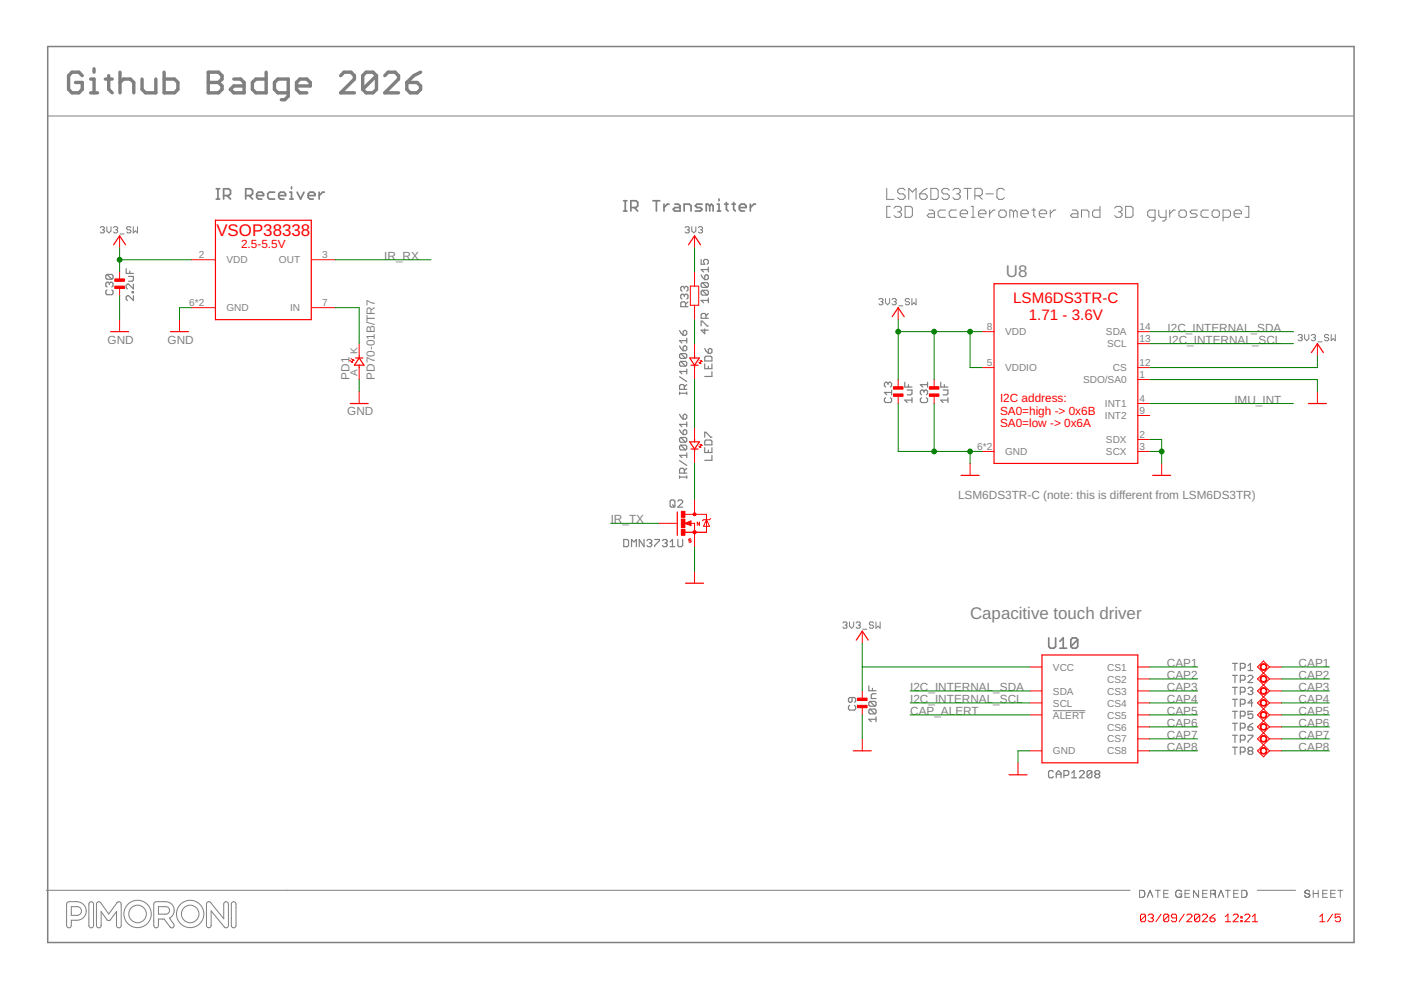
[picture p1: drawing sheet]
<svg xmlns="http://www.w3.org/2000/svg" width="297mm" height="210mm" viewBox="0 0 297 210" stroke-linecap="round" stroke-linejoin="round" font-family="sans-serif">
<g fill="none" stroke="#808080" stroke-width=".36">
<path d="M61.8 39.6v.4M45.8 42.2h.8M45.8 40h.8M46.2 40v2.2M47.4 41.5h1.1l.4-.4v-.7l-.4-.4h-1.1v2.2M48.1 41.5l.8 .7M52.1 41.5h1.1l.4-.4v-.7l-.4-.4h-1.1v2.2M52.8 41.5l.8 .7M54.4 41.5h1.5v-.4l-.4-.4h-.7l-.4 .4v.7l.4 .4h.7M58.2 40.7h-1.1l-.3 .4v.7l.3 .4h1.1M59.1 41.5h1.5v-.4l-.4-.4h-.7l-.4 .4v.7l.4 .4h.7M61.4 42.2h.8"/>
<path d="M61.4 40.7h.4v1.5M63 40.7l.7 1.5 .8-1.5M65.3 41.5h1.5v-.4l-.4-.4h-.7l-.4 .4v.7l.4 .4h.7M67.7 40.7v1.5M68.8 40.7h-.4l-.7 .8M132.2 44.7h.7M132.2 42.6h.7M132.6 42.6v2.1M133.8 44h1.1l.3-.4v-.7l-.3-.3h-1.1v2.1M134.5 44l.7 .7M138.4 42.6h1.5M139.2 42.6v2.1"/>
<path d="M140.8 43.3v1.4M141.9 43.3h-.4l-.7 .7M143.1 43.3h.7l.4 .3v1.1h-1.1l-.4-.3 .4-.4h1.1M145.1 44.7v-1.4h1.1l.3 .3v1.1M148.9 43.3h-1.1l-.4 .3 .4 .4h.7l.4 .4-.4 .3h-1.1M150.5 43.6l-.4-.3h-.4v1.4M150.5 43.6v1.1M150.5 43.6l.3-.3 .4 .3v1.1M152.1 44.7h.7M152.1 43.3h.3v1.4M152.4 42.2v.4M153.6 43.3h.8"/>
<path d="M154 42.9v1.5l.4 .3M155.2 43.3h.7M155.6 42.9v1.5l.3 .3M156.8 44h1.4v-.4l-.4-.3h-.7l-.3 .3v.8l.3 .3h.7M159.1 43.3v1.4M160.2 43.3h-.4l-.7 .7M222.4 135.3v1.8l.3 .3h.8l.3-.3v-1.8M224.7 137.4h1.4M224.7 136l.7-.7v2.1M228.5 135.6v1.5l-.4 .3h-.7l-.4-.3M228.5 135.6l-.4-.3h-.7l-.4 .3v1.5M228.5 135.6l-1.5 1.5"/>
</g>
<g fill="none" stroke="#808080" stroke-width=".21">
<path d="M10.1 24.6h276.8M188 39.9v2.4h1.5M196.6 39.9l-.8 .4-.8 .8M197.4 39.9h1.1l.4 .4v1.6l-.4 .4h-1.1zM204.4 39.9h1.5M205.1 39.9v2.4M21.3 48.3l.2-.2h.4l.2 .2-.2 .4M21.7 48.7h.2M21.9 48.7l.2 .3-.2 .4h-.4l-.2-.2M22.6 48.1v.9l.5 .4 .4-.4v-.9M24 48.3l.3-.2h.4l.2 .2-.2 .4M24.5 48.7h.2"/>
<path d="M24.7 48.7l.2 .3-.2 .4h-.4l-.3-.2M25.5 49.6h.8M27.7 48.3l-.2-.2h-.4l-.2 .2v.2l.2 .2h.4l.2 .5-.2 .2h-.4l-.2-.2M28.3 48.1v1.3l.4-.4 .4 .4v-1.3M145.2 48.3l.3-.2h.4l.2 .2-.2 .4M145.7 48.7h.2M145.9 48.7l.2 .3-.2 .4h-.4l-.3-.2M146.7 48.1v.9l.4 .4 .4-.4v-.9M148.1 48.3l.2-.2h.4l.2 .2v.2l-.2 .2M148.5 48.7h.2M148.7 48.7l.2 .3-.2 .4h-.4l-.2-.2M188.8 43.8h-.8v2.3h.8"/>
<path d="M189.5 44.1l.4-.3h.8l.4 .3v.4l-.4 .4M190.3 44.9h.4M190.7 44.9l.4 .4v.4l-.4 .4h-.8l-.4-.4M191.9 40.3l-.4-.4h-.8l-.4 .4v.4l.4 .4h.8l.4 .4v.4l-.4 .4h-.8l-.4-.4M191.9 43.8h1.2l.3 .3v1.6l-.3 .4h-1.2zM192.7 42.3v-2.4l.7 .8 .8-.8v2.4M195 41.1h1.2l.4 .4v.4l-.4 .4h-.8l-.4-.4zM197 44.5h.7l.4 .4v1.2h-1.1l-.4-.4 .4-.4h1.1M200.5 44.5h-1.2l-.4 .4v.8l.4 .4h1.2M201.3 40.3l-.4-.4h-.8l-.4 .4v.4l.4 .4h.8l.4 .4v.4l-.4 .4h-.8l-.4-.4M202 40.3l.4-.4h.8l.4 .4v.4l-.4 .4M202.8 41.1h.4"/>
<path d="M202.8 44.5h-1.2l-.3 .4v.8l.3 .4h1.2M203.2 41.1l.4 .4v.4l-.4 .4h-.8l-.4-.4M203.6 45.3h1.5v-.4l-.4-.4h-.7l-.4 .4v.8l.4 .4h.7M205.9 46.1h.8M205.9 43.8h.4v2.3M206.7 41.5h1.2l.4-.4v-.8l-.4-.4h-1.2v2.4M207.5 41.5l.8 .8M207.5 45.3h1.5v-.4l-.3-.4h-.8l-.4 .4v.8l.4 .4h.8M209 41.1h1.6M209.8 44.5v1.6M211 44.5h-.4l-.8 .8M211.8 44.9l.4-.4h.7l.4 .4v.8l-.4 .4h-.7l-.4-.4z"/>
<path d="M212.9 40.3l-.3-.4h-.8l-.4 .4v1.6l.4 .4h.8l.3-.4M214.9 44.9l-.4-.4h-.4v1.6M214.9 44.9v1.2M214.9 44.9l.4-.4 .4 .4v1.2M216.5 45.3h1.5v-.4l-.4-.4h-.8l-.3 .4v.8l.3 .4h.8M218.8 44.5h.8M219.2 44.1v1.6l.4 .4M220.3 45.3h1.6v-.4l-.4-.4h-.8l-.4 .4v.8l.4 .4h.8M222.7 44.5v1.6M223.9 44.5h-.4l-.8 .8M227.4 44.5h.7l.4 .4v1.2h-1.1l-.4-.4 .4-.4h1.1M229.3 46.1v-1.6h1.2l.4 .4v1.2"/>
<path d="M233.2 43.8v2.3h-1.2l-.4-.4v-.8l.4-.4h1.2M236.3 44.1l.4-.3h.8l.4 .3v.4l-.4 .4M237.1 44.9h.4M237.5 44.9l.4 .4v.4l-.4 .4h-.8l-.4-.4M238.7 43.8h1.1l.4 .3v1.6l-.4 .4h-1.1zM244.9 46.1h-1.2l-.4-.4v-.8l.4-.4h1.2v2l-.4 .4h-.4M245.7 44.5v1.2l.4 .4h1.1M247.2 44.5v2l-.4 .4h-.3M248 44.5v1.6M249.2 44.5h-.4l-.8 .8M250 44.9l.4-.4h.7l.4 .4v.8l-.4 .4h-.7l-.4-.4zM253.9 44.5h-1.2l-.4 .4 .4 .4h.8l.4 .4-.4 .4h-1.2"/>
<path d="M256.2 44.5h-1.2l-.4 .4v.8l.4 .4h1.2M257 44.9l.4-.4h.7l.4 .4v.8l-.4 .4h-.7l-.4-.4zM259.3 46.1h1.2l.4-.4v-.8l-.4-.4h-1.2v2.4M261.7 45.3h1.5v-.4l-.4-.4h-.8l-.3 .4v.8l.3 .4h.8M264 43.8h.8v2.3h-.8M186.3 63.5l.2-.2h.5l.2 .2-.2 .5M186.8 64h.2M187 64l.2 .2-.2 .4h-.5l-.2-.2M187.7 63.3v.9l.5 .4 .4-.4v-.9M189.1 63.5l.3-.2h.4l.2 .2-.2 .5M189.6 64h.2M189.8 64l.2 .2-.2 .4h-.4l-.3-.2"/>
<path d="M190.5 64.9h.9M192.8 63.5l-.2-.2h-.4l-.3 .5 .3 .2h.4l.2 .2v.2l-.2 .2h-.4l-.3-.2M193.3 63.3v1.3l.5-.4 .4 .4v-1.3M275.2 71.1l.2-.2h.5l.2 .2v.3l-.2 .2M275.7 71.6h.2M275.9 71.6l.2 .2v.2l-.2 .2h-.5l-.2-.2M276.6 70.9v.9l.5 .4 .4-.4v-.9M278 71.1l.2-.2h.5l.2 .2-.2 .5M278.5 71.6h.2M278.7 71.6l.2 .2-.2 .4h-.5l-.2-.2M279.4 72.5h.9M281.7 71.1l-.2-.2h-.4l-.3 .2v.3l.3 .2h.4l.2 .2-.2 .4h-.4l-.3-.2"/>
<path d="M282.2 70.9v1.3l.5-.4 .4 .4v-1.3M178.7 132.1l.2-.2h.5l.2 .2-.2 .4M179.2 132.5h.2M179.4 132.5l.2 .3-.2 .4h-.5l-.2-.2M180.1 131.9v.9l.5 .4 .4-.4v-.9M181.5 132.1l.2-.2h.5l.2 .2-.2 .4M181.9 132.5h.3M182.2 132.5l.2 .3-.2 .4h-.5l-.2-.2M182.9 133.4h.9M185.2 132.1l-.2-.2h-.5l-.2 .4 .2 .2h.5l.2 .5-.2 .2h-.5l-.2-.2M185.7 131.9v1.3l.5-.4 .4 .4v-1.3M223.2 150.7h6.9"/>
<path d="M9.8 188.8h229.8M14.2 191.4l.4-.2a3.9 3.9 0 0 1 2.8 .3 1.96 1.96 0 0 1 .8 2.2 1.96 1.96 0 0 1-1.9 1.4h-1.2v1.1a.5 .5 0 0 1-.5 .5 .5 .5 0 0 1-.5-.5zM15.1 192.2h1.3a.92 .92 0 0 1 .9 1 .92 .92 0 0 1-.9 .9h-1.3zM18.9 191.4a.5 .5 0 0 1 .6-.2 .5 .5 0 0 1 .3 .5v4.5a.5 .5 0 0 1-.5 .5 .5 .5 0 0 1-.5-.5zM20.6 191.4l.4-.2 .3 .1 1.8 2.5 1.7-2.4a.49 .49 0 0 1 .6-.2 .49 .49 0 0 1 .3 .5v4.5a.5 .5 0 0 1-.5 .5 .5 .5 0 0 1-.5-.5v-2.9l-1.3 1.7-.3 .2-.4-.1-1.3-1.8v2.9a.5 .5 0 0 1-.5 .5 .5 .5 0 0 1-.5-.5zM32.7 191.4l.4-.2h2.1a1.85 1.85 0 0 1 1.7 1.4 1.85 1.85 0 0 1-1 2.1l.9 1.2a.5 .5 0 0 1 0 .7 .5 .5 0 0 1-.7 0l-1.3-1.7h-1.2v1.3a.5 .5 0 0 1-.5 .5 .5 .5 0 0 1-.5-.5zM33.6 192.2h1.6a.79 .79 0 0 1 .7 .8 .79 .79 0 0 1-.7 .8h-1.6zM44 191.3l.3-.1 .3 .1 2.8 3.5v-3.1a.5 .5 0 0 1 .6-.5 .5 .5 0 0 1 .4 .5v4.5l-.1 .4-.3 .1-.4-.1-2.8-3.5v3.1a.5 .5 0 0 1-.5 .5 .5 .5 0 0 1-.5-.5v-4.5zM49.1 191.4a.5 .5 0 0 1 .6-.2 .5 .5 0 0 1 .3 .5v4.5a.5 .5 0 0 1-.5 .5 .5 .5 0 0 1-.5-.5zM241.6 188.8h.6a.87 .87 0 0 1 .4 1.2l-.3 .2-.7 .1zM242.6 189v.1M243.2 190.3l.6-1.5 .6 1.5"/>
<path d="M244.9 188.8h1.1M245.5 188.8v1.5M246.7 189.5h.9M247.7 188.8h-1v1.5h1M250 189.5h.5M250.2 188.8h.1M250.4 188.9v.1M250.5 189.1a.72 .72 0 0 0-1-.2 .72 .72 0 0 0-.1 1.1 .72 .72 0 0 0 1 .1l.1-.6M250.5 189.5v.8M251.2 189.5h.9M252.2 188.8h-1v1.5h1M254.1 188.8v1.5l-1.1-1.5v1.5"/>
<path d="M255 189.5h.9M256 188.8h-1v1.5h1M257.3 189.5h.1M257.4 189.5h.1M257.5 189.5h-.8M257.5 189.5l.1 .2 .1 .5M257.5 188.8h.1M257.5 189.5h.1M257.6 188.8h.1M257.6 189.6h.1M257.6 189.7h.1M257.7 188.9v.4l-.2 .1"/>
<path d="M257.7 190h.1M257.7 189.3l-.2 .2M257.7 189l-.1-.2h-.9v1.5M257.7 190.2l.1 .1M257.7 190.2h.1M258.3 190.3l.6-1.5 .6 1.5M259.8 188.8h1.1M260.3 188.8v1.5M261.6 189.5h.9M262.6 188.8h-1v1.5h1M263.3 188.8h.6a.85 .85 0 0 1 .2 1.4l-.8 .1zM266.6 188.8h8.1"/>
<path d="M276.6 189.8l.2 .4M276.7 189.3l1 .4M276.7 189.3h.1M276.8 189.4h.1M276.9 188.8h-.1M276.9 188.8h.1M276.9 189.4h.1M277 188.8h.1M277 188.8l-.3 .2v.3M277 188.8a.46 .46 0 0 1 .6 .3M277 189.4l.1 .1M277.2 189.5h.1"/>
<path d="M277.4 189.5l.1 .1M277.5 189.6h.1M277.6 189.7l.1 .3M277.6 190l-.3 .3-.5-.2M277.7 190h-.1M278.4 188.8v1.5M278.4 189.4h1.1M279.5 188.8v1.5M280.5 189.5h.8M281.4 188.8h-.9v1.5h.9M282.2 189.5h.8M283.1 188.8h-.9v1.5h.9"/>
<path d="M283.6 188.8h1.1M284.2 188.8v1.5"/>
<circle cx="29.2" cy="193.8" r="2.9"/>
<circle cx="29.2" cy="193.8" r="1.86"/>
<circle cx="40.3" cy="193.8" r="2.9"/>
<circle cx="40.3" cy="193.8" r="1.86"/>
</g>
<path d="M10.1 9.9h277v189.9h-277z" fill="none" stroke="#808080" stroke-width=".32"/>
<g fill="none" stroke="#808080" stroke-width=".25">
<path d="M22.7 58.2l-.3 .2v.5l.3 .3h1M22.7 58.2h1l.3 .2v.5l-.3 .3M22.7 58.2l1 1M26.8 57v1h1.5M27.3 58.6h1v.8l-.3 .2h-.7M27.5 57.5v.5M148.7 55v1h.7l-.2-.5v-.2l.2-.3h.5l.3 .3v.5l-.3 .2M148.7 58.3l.7 1M148.9 59.9l-.2 .3v.5l.2 .2h1M148.9 59.9h1l.3 .3v.5l-.3 .2M148.9 59.9l1 1M149.4 58.5l.3-.2h.2l.3 .2v.5l-.3 .3h-.5z"/>
<path d="M150.2 56.6v1.1M150.2 57.1h-1.5l.5 .6M22.7 61.5l-.3 .2v.5l.3 .3h1l.3-.3v-.5l-.3-.2M23.2 60.1l-.3-.3h-.2l-.3 .3v.5l.3 .3M23.2 60.1l.3-.3h.2l.3 .3v.5l-.3 .3M23.2 60.1v.2M28 61.8h.3v.3h-.3zM28.3 60.2v1.1l-1-1.1h-.3l-.2 .3v.5l.2 .3M28.3 62.7v1l-1-1h-.3l-.2 .2v.6l.2 .2M144.1 79.9l1.5 1M144.1 73.3l.7 1.1M144.1 70.1l.7 1"/>
<path d="M144.3 75h1.1l.2 .2v.5l-.2 .3M144.3 76.6h1.1l.2 .3v.5l-.2 .2M144.3 75l-.2 .2v.5l.2 .3h1.1M144.3 76.6l-.2 .3v.5l.2 .2h1.1M144.3 76.6l1.1 1M144.3 75l1.1 1M144.8 70.3l.3-.2h.3l.2 .2v.5l-.2 .3h-.6zM144.8 73.6l.3-.3h.3l.2 .3v.5l-.2 .3h-.6zM145.1 61v.2M145.1 62.6v.3M145.1 61l-.3-.3h-.2l-.3 .3v.5l.3 .2M145.1 62.6l-.3-.2h-.2l-.3 .2v.5l.3 .3"/>
<path d="M145.1 62.6l.3-.2h.2l.3 .2v.5l-.3 .3M145.1 61l.3-.3h.2l.3 .3v.5l-.3 .2M145.4 65v-.7l-.3-.3h-.5l-.3 .3v.7h1.6M145.6 71.7v1M145.6 78.3v1M145.6 78.8h-1.5l.5 .5M145.6 72.2h-1.5l.5 .5M145.9 64l-.5 .5M148.7 69.1v-1h.2l1 1h.3M148.9 61.6l-.2 .2v.5l.2 .3h1M148.9 61.6h1l.3 .2v.5l-.3 .3M148.9 61.6l1 1"/>
<path d="M149.4 73.9l.8 1M149.4 69.7v1.1l-.7-.8h1.5M149.4 77.2v1h1.5v-1M149.7 75.5h1l.2 .3v.7h-1.5v-.7zM149.7 67.5v-.8l-.3-.2h-.5l-.2 .2v.8h1.5M150.2 66.5l-.5 .5M150.2 63.7h-1.5l.5 .5M150.2 63.2v1M150.2 77.7v.5M150.4 73.9h.3l.2 .2v.6l-.2 .2h-.5v-.8zM150.9 78.8v1h-1.5M144.1 83.4h1.5"/>
<path d="M144.1 83.1v.5M144.1 97.7l1.5 1M144.1 91.1l.7 1M144.1 87.8l.7 1.1M144.3 92.8h1.1l.2 .2v.5l-.2 .3M144.3 94.4h1.1l.2 .2v.5l-.2 .3M144.3 92.8l-.2 .2v.5l.2 .3h1.1M144.3 94.4l-.2 .2v.5l.2 .3h1.1M144.3 94.4l1.1 1M144.3 92.8l1.1 1M144.8 88.1l.3-.3h.3l.2 .3v.5l-.2 .3h-.6zM144.8 91.4l.3-.3h.3l.2 .3v.5l-.2 .2h-.6z"/>
<path d="M145.1 82.5v-.7l-.3-.3h-.5l-.2 .3v.7h1.5M145.6 83.1v.5M145.6 89.5v1M145.6 96v1M145.6 81.5l-.5 .5M145.6 99.3l-.5 .5M145.6 96.5h-1.5l.5 .5M145.6 90h-1.5l.5 .5M149.4 92.7v-1h.3l1 1h.2M149.4 94.9v1h1.5v-1M149.7 93.3h1l.2 .3v.7h-1.5v-.7zM150.2 95.4v.5"/>
<path d="M150.9 96.6v1h-1.5M187.8 84.3l-.3 .3v.5l.3 .2h1l.2-.2v-.5l-.2-.3M188.3 81.3l-.3-.3h-.2l-.3 .3v.5l.3 .3M188.3 81.3l.2-.3h.3l.2 .3v.5l-.2 .3M188.3 81.3v.3M189 82.7v1M189 83.2h-1.5l.5 .5M191.8 81v1.1h1.6M192.3 82.7h1.1v.8l-.3 .2h-.8M192.6 81.6v.5M193.4 84.8h-1.6l.5 .5M193.4 84.3v1"/>
<path d="M195.4 84.3l-.3 .3v.5l.3 .2h1l.3-.2v-.5l-.3-.3M195.9 83l-.3-.3h-.2l-.3 .3v.5l.3 .2M195.9 83l.3-.3h.2l.3 .3v.5l-.3 .2M195.9 83v.2M196.7 81v1.1M196.7 81.6h-1.6l.5 .5M199.5 81v1.1h1.5M200 82.7h1v.8l-.3 .2h-.7M200.2 81.6v.5M201 84.8h-1.5l.5 .5M201 84.3v1M132.2 114.4h.8l.3 .2v1.1l-.3 .2h-.8z"/>
<path d="M133.9 115.9v-1.5l.5 .5 .5-.5v1.5M136.5 114.4v1.5l-1-1.5v1.5M137.2 114.6l.2-.2h.5l.3 .2v.3l-.3 .2M137.7 115.1h.2M137.9 115.1l.3 .3v.3l-.3 .2h-.5l-.2-.2M138.8 114.4h1v.2l-1 1.1v.2M140.4 114.6l.3-.2h.5l.3 .2v.3l-.3 .2M140.9 115.1h.3M141.2 115.1l.3 .3v.3l-.3 .2h-.5l-.3-.2M142.1 115.9h1M142.1 114.9l.5-.5v1.5M142.3 106h.5l.3 .3v1l-.3 .2h-.5l-.2-.2v-1z"/>
<path d="M142.6 107l.5 .5M143.7 114.4v1.3l.3 .2h.5l.2-.2v-1.3M143.7 106.3l.3-.3h.5l.2 .3v.2l-1 1h1M144.1 100.9v.5M144.1 101.2h1.5M145.1 100.3v-.8l-.3-.2h-.5l-.2 .2v.8h1.5M145.6 100.9v.5M180.1 149.5l-.2 .3v.5l.2 .3h1.1l.2-.3v-.5l-.2-.3M180.7 147.9v.8l-.3 .2h-.3l-.2-.2v-.6l.2-.2h1.1l.2 .2v.6l-.2 .2M184.2 145.4v1.1h1.5M184.5 148.7h1l.2 .3v.5l-.2 .2M184.5 150.3h1l.2 .3v.5l-.2 .3"/>
<path d="M184.5 150.3l-.3 .3v.5l.3 .3h1M184.5 148.7l-.3 .3v.5l.3 .2h1M184.5 150.3l1 1.1M184.5 148.7l1 1M185 145.9v.6M185.7 152.5h-1.5l.5 .5M185.7 152v1M185.7 147.1h-.7l-.3 .2v.8h1M261.3 140.7h1M261.3 143.2h1M261.3 145.7h1M261.3 148.3h1"/>
<path d="M261.3 150.8h1M261.3 153.4h1M261.3 155.9h1M261.3 158.4h1M261.8 140.7v1.5M261.8 143.2v1.5M261.8 145.7v1.6M261.8 148.3v1.5M261.8 150.8v1.5M261.8 153.4v1.5M261.8 155.9v1.5M261.8 158.4v1.6"/>
<path d="M263 141.7h.7l.3-.3v-.5l-.3-.2h-.7v1.5M263 144.2h.7l.3-.2v-.6l-.3-.2h-.7v1.5M263 146.7h.7l.3-.2v-.5l-.3-.3h-.7v1.6M263 149.3h.7l.3-.3v-.5l-.3-.2h-.7v1.5M263 151.8h.7l.3-.2v-.5l-.3-.3h-.7v1.5M263 154.4h.7l.3-.3v-.5l-.3-.2h-.7v1.5M263 156.9h.7l.3-.2v-.6l-.3-.2h-.7v1.5M263 159.4h.7l.3-.2v-.5l-.3-.3h-.7v1.6M264.6 141.2l.5-.5v1.5M264.6 142.2h1M264.6 143.4l.3-.2h.5l.2 .2v.3l-1 1h1M264.6 146l.3-.3h.5l.2 .3v.2l-.2 .3"/>
<path d="M264.6 154.1h.8l.2 .3v.2l-.2 .3h-.5l-.3-.3zM264.6 155.9h1v.2l-1 1.1v.2M264.9 159.2l-.3-.3v-.2l.3-.3h.5l.2 .3v.2l-.2 .3M264.9 159.2l-.3 .2v.3l.3 .3h.5l.2-.3v-.3l-.2-.2M264.9 159.2h.5M265.1 146.5h.3M265.4 146.5l.2 .2v.3l-.2 .3h-.5l-.3-.3M265.6 150.8h-1v.8l.5-.3h.3l.2 .3v.5l-.2 .2h-.5l-.3-.2M265.6 149h-1l.8-.7v1.5M265.6 153.4l-1 .7M223.3 163.6l-.2-.2h-.5l-.3 .2v1.1l.3 .2h.5l.2-.2M223.9 164.9v-1l.6-.5 .5 .5v1"/>
<path d="M223.9 164.1h1.1M225.6 164.4h.7l.3-.3v-.5l-.3-.2h-.7v1.5M227.2 164.9h1M227.2 163.9l.5-.5v1.5M228.9 163.6l.2-.2h.5l.3 .2v.3l-1 1h1M231.5 163.6l-.3-.2h-.5l-.2 .2v1.1M231.5 163.6v1.1l-.3 .2h-.5l-.2-.2M231.5 163.6l-1 1.1M232.4 164.1l-.3-.2v-.3l.3-.2h.5l.3 .2v.3l-.3 .2M232.4 164.1l-.3 .3v.3l.3 .2h.5l.3-.2v-.3l-.3-.3M232.4 164.1h.5"/>
</g>
<g fill="none" stroke="#f00" stroke-width=".21">
<path d="M25.4 50v2.5M25.4 57.6v1.7M40.6 55.1h5.1M66 55.1h5.1M147.3 50v2.5M147.3 57.6v3.1M25.4 61v1.7M25.4 67.8v2.5M38.1 67.8v2.5M40.6 65.2h5.1M66 65.2h5.1M74.1 76.4l.7 .4"/>
<path d="M74.4 76.1l.6 .3M74.7 76.6l.1 .2h-.3zM74.9 76.2l.1 .2h-.2zM76.2 72.9v2.5M76.2 77.9v2.6M146.4 60.7h1.7v4h-1.7zM147.3 64.7v3.1M147.3 72.9v2.5M147.3 77.9v2.6M148.1 76.8l.5 .2M148.4 76.4l.4 .3M148.5 76.9l.1 .1h-.3z"/>
<path d="M148.7 76.5l.1 .2h-.2zM190.4 65.2v2.6M208.2 70.3h2.6M208.2 77.9h2.6M241.2 70.3h2.6M241.2 77.9h2.6M241.2 72.9h2.6M279.3 72.9v2.5M76.2 83v2.6M147.3 90.6v2.6M147.3 95.7v2.6M148.1 94.6l.5 .2"/>
<path d="M148.4 94.2l.4 .2M148.5 94.6l.1 .2h-.3zM148.7 94.3l.1 .1h-.2zM190.4 80.5v1.6M190.4 83.9v1.7M198.1 80.5v1.6M198.1 83.9v1.7M205.7 98.3v2.5M208.2 95.7h2.6M241.2 85.6h2.6M241.2 88.1h2.6M241.2 95.7h2.6"/>
<path d="M241.2 80.5h2.6M241.2 93.2h2.6M246.3 98.3v2.5M279.3 83v2.6M139.6 111h3.8M145.2 111l1.3-.6v1.1zM145.2 109.1h4.6v3.8h-4.6M146.4 111h.9v5M146.5 114.4h-.5l.5 .5h-.5M147.3 105.9v3.2M148.3 110.7v.7l-.5-.7v.7M149.8 110.2l.6 1.4h-1.2z"/>
<path d="M150.7 109.9l-.3 .3h-1.2l-.3 .2M147.3 121.1v2.6M182.8 133.8v2.6M182.8 146.5v1.6M182.8 149.9v1.7M182.8 156.7v2.5M218.4 141.4h2.5M218.4 159.2h2.5M218.4 146.5h2.5M218.4 149h2.5M218.4 151.6h2.5M241.2 141.4h2.6"/>
<path d="M241.2 159.2h2.6M241.2 146.5h2.6M241.2 149h2.6M241.2 151.6h2.6M241.2 144h2.6M241.2 154.1h2.6M241.2 156.7h2.6M269.2 141.4h2.5M269.2 159.2h2.5M269.2 146.5h2.5M269.2 149h2.5M269.2 151.6h2.5"/>
<path d="M269.2 144h2.5M269.2 154.1h2.5M269.2 156.7h2.5M269.2 141.4l-1.3-1.3-1.3 1.3 2.6 2.6M269.2 141.4l-2.6 2.6 2.6 2.5M269.2 144l-2.6 2.5 2.6 2.5M269.2 146.5l-2.6 2.5 2.6 2.6M269.2 149l-2.6 2.6 2.6 2.5M269.2 151.6l-2.6 2.5 2.6 2.6M269.2 154.1l-2.6 2.6 2.6 2.5M269.2 156.7l-2.6 2.5 1.3 1.3 1.3-1.3M215.8 161.7v2.6"/>
<path d="M242.9 194.1l-.3-.3h-.5l-.3 .3v1.1M242.9 194.1v1.1l-.3 .2h-.5l-.3-.2M242.9 194.1l-1.1 1.1M243.4 194.1l.3-.3h.6l.2 .3v.3l-.2 .2M244 194.6h.3M244.3 194.6l.2 .3v.3l-.2 .2h-.6l-.3-.2M246.2 193.8l-1.1 1.6M247.8 194.1l-.3-.3h-.5l-.3 .3v1.1M247.8 194.1v1.1l-.3 .2h-.5l-.3-.2M247.8 194.1l-1.1 1.1M249.4 194.6h-.8l-.3-.2v-.3l.3-.3h.6l.2 .3v1.1l-.2 .2h-.6l-.3-.2M251.1 193.8l-1.1 1.6"/>
<path d="M251.6 194.1l.3-.3h.6l.2 .3v.3l-1.1 1h1.1M254.4 194.1l-.3-.3h-.6l-.2 .3v1.1M254.4 194.1v1.1l-.3 .2h-.6l-.2-.2M254.4 194.1l-1.1 1.1M254.9 194.1l.3-.3h.5l.3 .3v.3l-1.1 1h1.1M256.5 194.6h.9l.2 .3v.3l-.2 .2h-.6l-.3-.2zM257.6 193.8l-.5 .3-.6 .5M259.8 195.4h1.1M259.8 194.4l.5-.6v1.6M261.5 194.1l.2-.3h.6l.2 .3v.3l-1 1h1M263.1 195.2h.3v.2h-.3zM263.1 194.4h.3v.2h-.3z"/>
<path d="M263.9 194.1l.3-.3h.5l.3 .3v.3l-1.1 1h1.1M265.5 195.4h1.1M265.5 194.4l.6-.6v1.6M279.8 195.4h1.1M279.8 194.4l.6-.6v1.6M282.5 193.8l-1 1.6M284.2 193.8h-1.1v.8l.8-.2 .3 .2v.6l-.3 .2h-.5l-.3-.2"/>
</g>
<g fill="none" stroke="#f00" stroke-width=".25">
<path d="M24.1 51.9l1.3-1.9 1.2 1.9M45.7 46.7h20.3v21.1h-20.3zM146 51.9l1.3-1.9 1.2 1.9M23.5 70.3h3.8M36.2 70.3h3.8M75.4 75.9h1.5M76.2 75.9l1 1.5h-2.1zM76.2 75.4v.5M76.2 77.4v.5M146.2 75.9h2.1l-1 1.5zM146.5 77.4h1.5M147.3 75.4v.5"/>
<path d="M147.3 77.4v.5M189.2 67.1l1.2-1.9 1.3 1.9M210.8 60.2h30.4v38.1h-30.4zM278 74.8l1.3-1.9 1.3 1.9M74.3 85.6h3.8M146.2 93.7h2.1l-1 1.5zM146.5 95.2h1.5M147.3 93.2v.5M147.3 95.2v.5M277.4 85.6h3.8M143.6 108.5v5M203.8 100.8h3.8"/>
<path d="M244.4 100.8h3.8M145.4 123.7h3.8M181.5 135.7l1.3-1.9 1.3 1.9M220.9 138.9h20.3v22.8h-20.3zM180.9 159.2h3.8M213.9 164.3h3.8"/>
</g>
<g fill="#f00" stroke="#f00" stroke-width=".21">
<path d="M24.3 59.1h2.1v.5h-2.1z"/>
<path d="M24.3 60.7h2.1v.5h-2.1z"/>
<path d="M144.5 112.2h.7v1.3h-.7z"/>
<path d="M144.5 108.4h.7v1.3h-.7z"/>
<path d="M144.5 110.1h.7v1.7h-.7z"/>
<path d="M181.8 148h2v.5h-2z"/>
<path d="M181.8 149.5h2v.6h-2z"/>
<path d="M189.4 82h2.1v.5h-2.1z"/>
<path d="M189.4 83.5h2.1v.5h-2.1z"/>
<path d="M197 82h2.1v.5h-2.1z"/>
<path d="M197 83.5h2.1v.5h-2.1z"/>
</g>
<path d="M146.4 110.7l-.9 .3 .9 .2v-.2h-.3" fill="none" stroke="#f00" stroke-width=".32"/>
<g fill="#f00" stroke="#f00" stroke-width=".21">
<path d="M267.4 141a.71 .71 0 0 1 1.1 0 .71 .71 0 0 1-.4 1.1 .71 .71 0 0 1-.9-.7h.1a.56 .56 0 0 1 .8-.5 .56 .56 0 0 1 .2 .9 .56 .56 0 0 1-.9-.2l-.1-.2h-.1z" fill-rule="evenodd"/>
<path d="M267.4 143.5a.71 .71 0 0 1 1.1 .1 .71 .71 0 0 1-.4 1.1 .71 .71 0 0 1-.9-.7h.1a.55 .55 0 0 1 .8-.6 .55 .55 0 0 1 .2 .9 .55 .55 0 0 1-.9-.2l-.2-.1z" fill-rule="evenodd"/>
<path d="M267.4 146a.71 .71 0 0 1 1.1 .1 .71 .71 0 0 1-.4 1.1 .71 .71 0 0 1-.9-.7h.1a.55 .55 0 0 1 .8-.5 .55 .55 0 0 1 .2 .9 .55 .55 0 0 1-.9-.2l-.2-.2z" fill-rule="evenodd"/>
<path d="M267.4 148.6a.71 .71 0 0 1 1.1 .1 .71 .71 0 0 1-.4 1 .71 .71 0 0 1-.9-.7h.1a.55 .55 0 0 1 .8-.5 .55 .55 0 0 1 .2 .9 .55 .55 0 0 1-.9-.2l-.2-.2z" fill-rule="evenodd"/>
<path d="M267.4 151.1a.71 .71 0 0 1 1.1 .1 .71 .71 0 0 1-.4 1.1 .71 .71 0 0 1-.9-.7h.1a.55 .55 0 0 1 .8-.6 .55 .55 0 0 1 .2 .9 .55 .55 0 0 1-.9-.1l-.2-.2z" fill-rule="evenodd"/>
<path d="M267.4 153.7a.71 .71 0 0 1 1.1 0 .71 .71 0 0 1-.4 1.1 .71 .71 0 0 1-.9-.7h.1a.55 .55 0 0 1 .8-.5 .55 .55 0 0 1 .2 .9 .55 .55 0 0 1-.9-.2l-.2-.2z" fill-rule="evenodd"/>
<path d="M267.4 156.2a.71 .71 0 0 1 1.1 .1 .71 .71 0 0 1-.4 1.1 .71 .71 0 0 1-.9-.7h.1a.55 .55 0 0 1 .8-.6 .55 .55 0 0 1 .2 .9 .55 .55 0 0 1-.9-.2l-.2-.1z" fill-rule="evenodd"/>
<path d="M267.4 158.7a.71 .71 0 0 1 1.1 .1 .71 .71 0 0 1-.4 1.1 .71 .71 0 0 1-.9-.7h.1a.55 .55 0 0 1 .8-.5 .55 .55 0 0 1 .2 .9 .55 .55 0 0 1-.9-.2l-.2-.2z" fill-rule="evenodd"/>
<circle cx="147.3" cy="112.9" r=".33"/>
<circle cx="147.3" cy="109" r=".33"/>
</g>
<g fill="none" stroke="#008000" stroke-width=".21">
<path d="M25.4 52.5v5.1M25.4 55.1h15.2M71.1 55.1h20.3M147.3 52.5v5.1M25.4 62.7v5.1M40.6 65.2h-2.5v2.6M71.1 65.2h5.1v7.7M147.3 67.8v5.1M190.4 67.8v12.7M190.4 70.3h17.8M198.1 70.3v10.2M205.7 70.3v7.6h2.5"/>
<path d="M243.8 70.3h30.4M243.8 72.9h30.4M279.3 75.4v2.5h-35.5M76.2 80.5v2.5M147.3 80.5v10.1M147.3 98.3v7.6M190.4 85.6v10.1h17.8M198.1 85.6v10.1M205.7 95.7v2.6M243.8 95.7h2.5M243.8 93.2h2.5v5.1M243.8 80.5h35.5v2.5"/>
<path d="M243.8 85.6h30.4M129.5 111h10.1M147.3 116v5.1M182.8 136.4v10.1M182.8 151.6v5.1M182.8 141.4h35.6M193 146.5h25.4M193 149h25.4M193 151.6h25.4M218.4 159.2h-2.6v2.5M243.8 159.2h10.1M243.8 141.4h10.1"/>
<path d="M243.8 144h10.1M243.8 146.5h10.1M243.8 149h10.1M243.8 151.6h10.1M243.8 154.1h10.1M243.8 156.7h10.1M271.7 159.2h10.2M271.7 141.4h10.2M271.7 144h10.2M271.7 146.5h10.2M271.7 149h10.2M271.7 151.6h10.2"/>
<path d="M271.7 154.1h10.2M271.7 156.7h10.2"/>
</g>
<g fill="#008000" stroke="#008000" stroke-width=".21">
<circle cx="205.7" cy="95.7" r=".51"/>
<circle cx="198.1" cy="95.7" r=".51"/>
<circle cx="246.3" cy="95.7" r=".51"/>
<circle cx="25.4" cy="55.1" r=".51"/>
<circle cx="198.1" cy="70.3" r=".51"/>
<circle cx="205.7" cy="70.3" r=".51"/>
<circle cx="190.4" cy="70.3" r=".51"/>
</g>
<g fill="none" stroke="#808080" stroke-width=".72">
<path d="M17.4 16l-.7-.7h-1.4l-.8 .7v2.9l.8 .8h1.4l.7-.8v-1.4h-1.4M19.2 19.7h1.5M19.2 16.8h.7v2.9M19.9 14.6v.7M22.3 16.8h1.5M23.1 16v2.9l.7 .8M25.4 17.5l.8-.7h1.4l.8 .7v2.2M25.4 15.3v4.4M30.1 16.8v2.1l.8 .8h2.1v-2.9M34.8 15.3v4.4h2.2l.7-.8v-1.4l-.7-.7h-2.2M44.2 15.3h2.1l.8 .7v.8l-.8 .7 .8 .7v.7l-.8 .8h-2.1zM44.2 17.5h2.1"/>
<path d="M49.6 16.8h1.4l.8 .7v2.2h-2.2l-.8-.8 .8-.7h2.2M56.4 15.3v4.4h-2.1l-.8-.8v-1.4l.8-.7h2.1M61.1 19.7h-2.2l-.7-.8v-1.4l.7-.7h2.2v3.6l-.7 .7h-.8M62.9 18.2h2.9v-.7l-.8-.7h-1.4l-.7 .7v1.4l.7 .8h1.4M72.2 16l.7-.7h1.5l.7 .7v.8l-2.9 2.9h2.9M79.8 16l-.7-.7h-1.5l-.7 .7v2.9M79.8 16v2.9l-.7 .8h-1.5l-.7-.8M79.8 16l-2.9 2.9M81.6 16l.7-.7h1.5l.7 .7v.8l-2.9 2.9h2.9M86.3 17.5h2.1l.8 .7v.7l-.8 .8h-1.4l-.7-.8zM89.2 15.3l-1.5 .7-1.4 1.5"/>
</g>
<text font-size="3.6" fill="#f00" x="45.9" y="50">VSOP38338</text>
<g font-size="3.6" fill="#808080">
<text x="213.3" y="58.6">U8</text>
<text x="205.7" y="131.3">Capacitive touch driver</text>
</g>
<g font-size="3.2" fill="#f00">
<text x="214.8" y="64.3">LSM6DS3TR-C</text>
<text x="218.1" y="67.8">1.71 - 3.6V</text>
</g>
<g font-size="2.5" fill="#f00">
<text x="51.1" y="52.5">2.5-5.5V</text>
<text x="212" y="85.3">I2C address:</text>
<text x="212" y="88">SA0=high -&gt; 0x6B</text>
<text x="212" y="90.6">SA0=low -&gt; 0x6A</text>
</g>
<g font-size="2.5" fill="#808080">
<text x="81.5" y="55.1">IR_RX</text>
<text x="247.6" y="70.3">I2C_INTERNAL_SDA</text>
<text x="22.8" y="72.9">GND</text>
<text x="35.5" y="72.9">GND</text>
<text x="247.8" y="72.9">I2C_INTERNAL_SCL</text>
<text x="74.1" y="80.5" transform="rotate(-90 74.1 80.5)">PD1</text>
<text x="79.5" y="80.5" transform="rotate(-90 79.5 80.5)">PD70-01B/TR7</text>
<text x="73.6" y="88.1">GND</text>
<text x="261.7" y="85.6">IMU_INT</text>
<text x="203.1" y="105.9">LSM6DS3TR-C (note: this is different from LSM6DS3TR)</text>
<text x="129.5" y="110.9">IR_TX</text>
<text x="247.4" y="141.4">CAP1</text>
<text x="247.4" y="144">CAP2</text>
<text x="275.3" y="141.4">CAP1</text>
<text x="275.3" y="144">CAP2</text>
<text x="193" y="149">I2C_INTERNAL_SCL</text>
<text x="193" y="146.5">I2C_INTERNAL_SDA</text>
<text x="247.4" y="146.5">CAP3</text>
<text x="247.4" y="149">CAP4</text>
<text x="275.3" y="146.5">CAP3</text>
<text x="275.3" y="149">CAP4</text>
<text x="193" y="151.6">CAP_ALERT</text>
<text x="247.4" y="151.6">CAP5</text>
<text x="247.4" y="154.1">CAP6</text>
<text x="275.3" y="151.6">CAP5</text>
<text x="275.3" y="154.1">CAP6</text>
<text x="247.4" y="156.7">CAP7</text>
<text x="247.4" y="159.2">CAP8</text>
<text x="275.3" y="156.7">CAP7</text>
<text x="275.3" y="159.2">CAP8</text>
</g>
<g font-size="2.1" fill="#808080">
<text x="42.2" y="54.7">2</text>
<text x="48" y="55.8">VDD</text>
<text x="59.1" y="55.8">OUT</text>
<text x="68.3" y="54.7">3</text>
<text x="40.1" y="64.9">6*2</text>
<text x="48" y="66">GND</text>
<text x="61.5" y="66">IN</text>
<text x="68.3" y="64.9">7</text>
<text x="209.2" y="70">8</text>
<text x="213.1" y="71.1">VDD</text>
<text x="234.5" y="71.1">SDA</text>
<text x="241.6" y="70">14</text>
<text x="75.8" y="75" transform="rotate(-90 75.8 75)">K</text>
<text x="209.2" y="77.6">5</text>
<text x="234.7" y="73.6">SCL</text>
<text x="241.6" y="77.6">12</text>
<text x="241.6" y="72.5">13</text>
<text x="75.8" y="79.7" transform="rotate(-90 75.8 79.7)">A</text>
<text x="213.1" y="78.7">VDDIO</text>
<text x="229.6" y="81.2">SDO/SA0</text>
<text x="235.9" y="78.7">CS</text>
<text x="241.6" y="80.1">1</text>
<text x="234.3" y="86.3">INT1</text>
<text x="234.3" y="88.9">INT2</text>
<text x="241.6" y="85.2">4</text>
<text x="241.6" y="87.7">9</text>
<text x="207.2" y="95.4">6*2</text>
<text x="234.5" y="93.9">SDX</text>
<text x="241.6" y="92.8">2</text>
<text x="241.6" y="95.4">3</text>
<text x="213.1" y="96.5">GND</text>
<text x="234.5" y="96.5">SCX</text>
<text x="223.2" y="142.2">VCC</text>
<text x="234.7" y="142.2">CS1</text>
<text x="223.2" y="147.3">SDA</text>
<text x="223.2" y="149.8">SCL</text>
<text x="234.7" y="144.7">CS2</text>
<text x="234.7" y="147.3">CS3</text>
<text x="234.7" y="149.8">CS4</text>
<text x="223.2" y="152.3">ALERT</text>
<text x="234.7" y="152.3">CS5</text>
<text x="234.7" y="154.9">CS6</text>
<text x="223.2" y="160">GND</text>
<text x="234.7" y="157.4">CS7</text>
<text x="234.7" y="160">CS8</text>
</g>
</svg>
